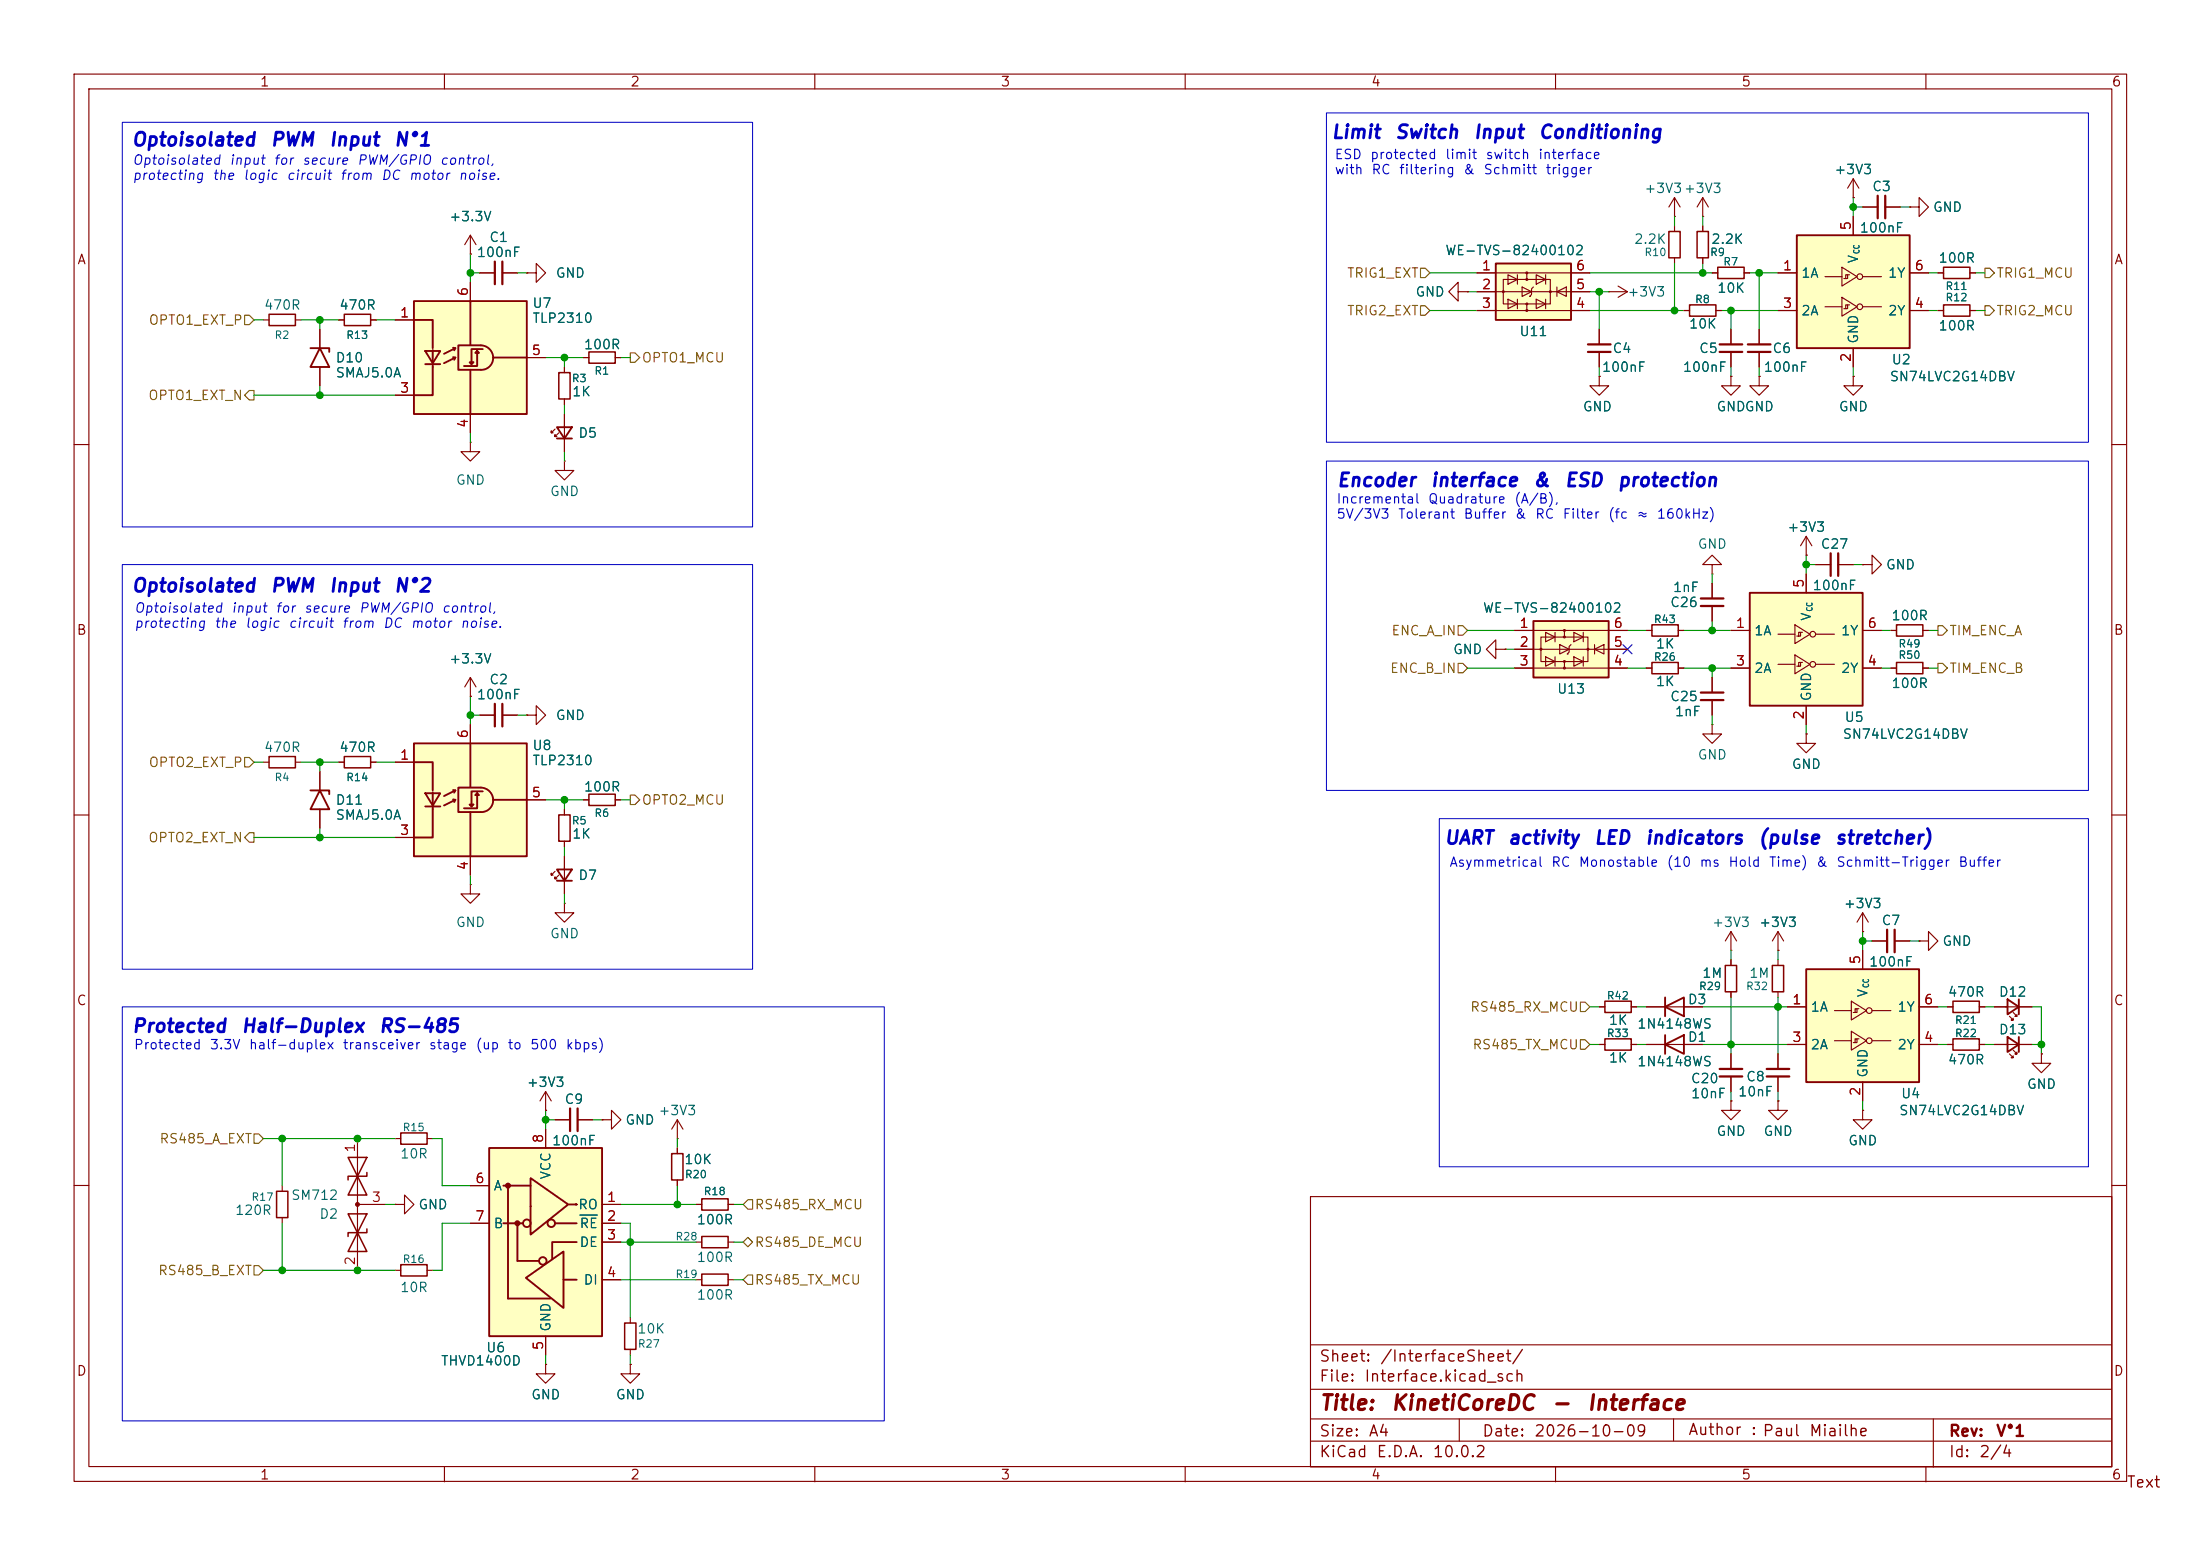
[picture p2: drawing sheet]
<svg xmlns="http://www.w3.org/2000/svg" width="297mm" height="210mm" viewBox="0 0 297 210" stroke-linecap="round" stroke-linejoin="round" font-family="sans-serif">
<g fill="none" stroke="#840000" stroke-width=".15">
<path d="M10 10h277.1v189.9h-277.1zM12 12h273.1v185.9h-273.1zM60 10v2M110 10v2M160 10v2M210 10v2M260 10v2M10 60h2M285.1 60h1.9M64.8 96.5h2M67.8 96.5h2M10 110h2"/>
<path d="M35.6 102.9h.7M39.9 102.9h.7M285.1 110h1.9M262.9 135.9h.8M267.2 135.9h.8M53.3 153.7h.8M57.7 153.7h.7M10 160h2M176.9 161.5h108.2v36.5h-108.2zM285.1 160h1.9M60 198v2M110 198v2"/>
<path d="M160 198v2M177 194.5h108M177 191.5h108M177 187.5h108M177 181.5h108M197 191.5v3M210 198v2M225.9 191.5v3M260 198v2M261 191.5v6.5"/>
</g>
<path d="M36.3 102.1h3.6v1.5h-3.6zM263.7 135.1h3.5v1.6h-3.5zM54.1 152.9h3.6v1.5h-3.6z" fill="none" stroke="#840000" stroke-width=".2"/>
<path d="M66.8 95v3M67.8 95v3" fill="none" stroke="#840000" stroke-width=".3"/>
<path d="M201.9 35.6h10.2v7.6h-10.2z" fill="#ffffc2"/>
<g fill="none" stroke="#840000" stroke-width=".15">
<path d="M196.8 39.4v-1.3l-1.2 1.3 1.2 1.2v-1.2h1.3M198.1 39.4h.1M199.4 36.8h15.2M199.4 39.4h3.5M202.9 37.7h6.4v3.3h-6.4zM203.6 37.1l1.3 .6-1.3 .7zM204.9 37.1v1.3M205.5 38.7l1.3 .7-1.3 .6zM206.1 36.8v.9M207 38.7l-.2 .3v.8l-.3 .2M207.4 37.1l1.3 .6-1.3 .7zM208.7 37.1v1.3"/>
<path d="M209.3 39.4h5.3M210.2 39.4l1.3-.7v1.3zM210.2 38.7v1.3M226.1 29.2h.1M226.1 26.7l-.8 1.2M226.1 26.7l.7 1.2M226.1 26.7v2.5M229.9 29.2h.1M229.9 26.7l-.8 1.2M229.9 26.7l.7 1.2M229.9 26.7v2.5M229.9 30.5v.7"/>
<path d="M229.9 34.8v.8M231.1 36.8h.8M235.5 36.8h.7M250.2 26.7h.1M250.2 24.1l-.8 1.3M250.2 24.1l.8 1.3M250.2 24.1v2.6M199.4 41.9h15.2M203.6 40.4l1.3 .6-1.3 .7zM204.9 40.4v1.3M206.1 41v.8M206.5 40h.1"/>
<path d="M207.4 40.4l1.3 .6-1.3 .7zM208.7 40.4v1.3M215.9 50.8v1.3h1.3l-1.3 1.2-1.3-1.2h1.3M215.9 50.8h.1M237.5 44.5v2M237.5 47.5v2M231.1 76.2h1.3l-1.3-1.3-1.2 1.3h1.2v1.3M231.1 77.5h.1M222.2 85.1h.8M226.6 85.1h.7M231.1 97.8v1.3h1.3l-1.3 1.2-1.2-1.2h1.2M231.1 97.8h.1"/>
<path d="M243.8 99.1v1.2h1.3l-1.3 1.3-1.2-1.3h1.2M243.8 99.1h.1M255.3 85.1h.7M259.6 85.1h.7M48.3 153.7v17.8M73.7 149.9h.1M73.7 147.3l-.8 1.3M73.7 147.3l.7 1.3M73.7 147.3v2.6M48.3 162.6h3.8M53.3 162.6h1.3v-1.3l1.3 1.3-1.3 1.2v-1.2M53.3 162.6h.1"/>
<circle cx="202.9" cy="39.4" r=".13"/>
<circle cx="206.1" cy="36.8" r=".13"/>
<circle cx="206.1" cy="37.7" r=".13"/>
<circle cx="209.3" cy="39.4" r=".13"/>
<circle cx="206.1" cy="41" r=".13"/>
<circle cx="206.1" cy="41.9" r=".13"/>
</g>
<g fill="#840000" stroke="#840000" stroke-width=".15">
<path d="M202.9 39.4h6.4z"/>
<circle cx="48.3" cy="162.6" r=".25"/>
</g>
<path d="M201.9 35.6h10.2v7.6h-10.2z" fill="none" stroke="#840000" stroke-width=".25"/>
<path d="M229.1 31.2h1.5v3.6h-1.5zM231.9 36.1h3.6v1.5h-3.6zM223 84.3h3.6v1.6h-3.6zM256 84.3h3.6v1.6h-3.6zM47 156.2h2.5l-2.5 5.1h2.5zM49.5 158.2v.6h-2.5v.5M47 163.8l2.5 5.1h-2.5l2.5-5.1zM49.5 165.9v.5h-2.5v.5" fill="none" stroke="#840000" stroke-width=".2"/>
<path d="M236 47.5h3M236 46.5h3" fill="none" stroke="#840000" stroke-width=".3"/>
<path d="M242.6 31.8h15.2v15.2h-15.2z" fill="#ffffc2"/>
<path d="M242.6 31.8h15.2v15.2h-15.2zM75.2 117.3h2l-1 1.6zM75.2 118.9h2M224.8 135.9l2.5-1.3v2.6zM224.8 134.6v2.6M224.8 139.7v2.5M271 140l1.5 1-1.5 1zM271 134.9l1.5 1-1.5 1zM272.5 134.9v2M272.5 140v2M224.8 141l2.5-1.3v2.5z" fill="none" stroke="#840000" stroke-width=".25"/>
<g fill="none" stroke="#840000" stroke-width=".15">
<path d="M217.2 39.4h.1M217.2 39.4h2.5M218.4 38.6l1.3 .8M219.7 39.4l-1.3 .7M226.1 30.5v.7M226.1 34.8v.8M240 36.8h2.6M246.4 37.3h2.3M248.7 36.1l2 1.2-2 1.3zM248.9 37.6h.5v-.5h-.2v.5M249.4 37.1h.3M250.2 29.2v2.6"/>
<path d="M251.5 37.3h2.5M251.5 27.9h2M254.5 27.9h2M257.8 27.9h1.3v-1.2l1.2 1.2-1.2 1.3v-1.3M257.8 27.9h.1M257.8 36.8h2.5M261.6 36.8h.8M265.9 36.8h.8M215.9 44.5v2M215.9 47.5v2M227.3 41.9h.8M231.6 41.9h.8"/>
<path d="M233.7 50.8v1.3h1.2l-1.2 1.2-1.3-1.2h1.3M233.7 50.8h.1M233.7 44.5v2M233.7 47.5v2M237.5 50.8v1.3h1.3l-1.3 1.2-1.3-1.2h1.3M237.5 50.8h.1M240 41.9h2.6M246.4 41.4h2.3M248.7 40.1l2 1.3-2 1.3zM248.9 41.7h.5v-.6h-.2v.6M249.4 41.1h.3M250.2 50.8v1.3h1.3l-1.3 1.2-1.3-1.2h1.3"/>
<path d="M250.2 50.8h.1M250.2 47v2.5M251.5 41.4h2.5M257.8 41.9h2.5M261.6 41.9h.8M265.9 41.9h.8M231.1 78.7v2.1M222.2 90.2h.8M226.6 90.2h.7M231.1 81.8v2M231.1 91.4v2.1M231.1 94.5v2"/>
<path d="M45.7 102.9h.8M50 102.9h.8M74.9 117.6l-.5 .5v-.2v.2h.3M75.4 118.1l-.5 .5v-.2v.2h.3M76.2 115.6v5.1M78.7 108h.8M83.1 108h.7M76.2 121.9v1.3h1.3l-1.3 1.3-1.3-1.3h1.3M76.2 121.9h.1M215.9 135.9h.8M220.2 135.9h.8M222.2 135.9h7.7"/>
<path d="M269.2 135.9h5.1M271.3 137.2l.5 .5h-.3h.3v-.3M271.8 136.7l.5 .5h-.3h.3v-.3M215.9 141h.8M220.2 141h.8M222.2 141h7.7M233.7 148.6v1.3h1.2l-1.2 1.2-1.3-1.2h1.3M233.7 148.6h.1M233.7 142.2v2.1M233.7 145.3v2M240 148.6v1.3h1.3l-1.3 1.2-1.2-1.2h1.2M240 148.6h.1"/>
<path d="M240 142.2v2.1M240 145.3v2M251.5 149.9v1.2h1.2l-1.2 1.3-1.3-1.3h1.3M251.5 149.9h.1M262.9 141h.8M267.2 141h.8M269.2 141h5.1M271.3 142.2l.5 .5h-.3h.3v-.2M271.8 141.7l.5 .5h-.3h.3v-.2M275.6 142.2v1.3h1.3l-1.3 1.3-1.3-1.3h1.3M275.6 142.2h.1M85.1 177.8v.8"/>
<path d="M94 167.6h.7M94 172.7h.7M98.3 167.6h.8M98.3 172.7h.8M85.1 182.1v.8"/>
<circle cx="251.1" cy="37.3" r=".38"/>
<circle cx="251.1" cy="41.4" r=".38"/>
</g>
<g fill="none" stroke="#840000" stroke-width=".2">
<path d="M225.3 31.2h1.5v3.6h-1.5zM262.4 36.1h3.5v1.5h-3.5zM228.1 41.1h3.5v1.6h-3.5zM262.4 41.1h3.5v1.6h-3.5zM223 89.4h3.6v1.5h-3.6zM46.5 102.1h3.5v1.5h-3.5zM79.5 107.2h3.6v1.5h-3.6zM216.7 135.1h3.5v1.6h-3.5zM216.7 140.2h3.5v1.5h-3.5zM263.7 140.2h3.5v1.5h-3.5zM84.3 178.6h1.6v3.5h-1.6zM94.7 166.9h3.6v1.5h-3.6z"/>
<path d="M94.7 172h3.6v1.5h-3.6z"/>
</g>
<g fill="none" stroke="#840000" stroke-width=".3">
<path d="M253.5 26.4v3.1M254.5 26.4v3.1M214.4 46.5h3M214.4 47.5h3M232.2 46.5h3M232.2 47.5h3M229.6 94.5h3.1M229.6 93.5h3.1M229.6 80.8h3.1M229.6 81.8h3.1M232.2 145.3h3M232.2 144.3h3"/>
<path d="M238.5 145.3h3.1M238.5 144.3h3.1"/>
</g>
<path d="M243.8 130.8h15.3v15.3h-15.3z" fill="#ffffc2"/>
<path d="M243.8 130.8h15.3v15.3h-15.3z" fill="none" stroke="#840000" stroke-width=".25"/>
<g fill="none" stroke="#840000" stroke-width=".15">
<path d="M233.7 128.3h.1M233.7 125.7v2.6M233.7 129.5v.8M233.7 133.9v.7M233.7 125.7l-.8 1.3M233.7 125.7l.7 1.3M240 128.3h.1M240 125.7l-.7 1.3M240 125.7l.8 1.3M240 125.7v2.6M240 129.5v.8M240 133.9v.7"/>
<path d="M241.3 135.9h2.5M247.6 136.4h2.3M249.9 135.1l2.1 1.3-2.1 1.3zM249.9 139.2l2.1 1.3-2.1 1.2zM250.2 136.7h.5v-.6h-.3v.6M250.7 136.1h.3M251.5 125.7h.1M251.5 123.2v2.5M251.5 128.3v2.5M251.5 123.2l-.8 1.3M251.5 123.2l.7 1.3M252.7 136.4h2.6"/>
<path d="M252.7 127h2.1M255.8 127h2M259.1 127h1.2v-1.3l1.3 1.3-1.3 1.3v-1.3M259.1 127h.1M259.1 135.9h2.5M74.9 151.1h2.1M78 151.1h2M241.3 141h2.5M247.6 140.5h2.3M250.2 140.7h.5v-.5h-.3v.5M250.7 140.2h.3M251.5 146.1v2.5"/>
<path d="M252.7 140.5h2.6M259.1 141h2.5"/>
<circle cx="252.3" cy="136.4" r=".38"/>
<circle cx="252.3" cy="140.5" r=".38"/>
</g>
<path d="M232.9 130.3h1.5v3.6h-1.5zM239.3 130.3h1.5v3.6h-1.5z" fill="none" stroke="#840000" stroke-width=".2"/>
<path d="M254.8 125.5v3M255.8 125.5v3M77 149.6v3.1M78 149.6v3.1" fill="none" stroke="#840000" stroke-width=".3"/>
<path d="M207 83.8h10.2v7.6h-10.2z" fill="#ffffc2"/>
<g fill="none" stroke="#840000" stroke-width=".15">
<path d="M201.9 87.6v-1.2l-1.2 1.2 1.2 1.3v-1.3h1.3M203.2 87.6h.1M204.5 85.1h15.2M204.5 90.2h15.2M204.5 87.6h3.5M208 86h6.4v3.3h-6.4zM208.7 85.3l1.2 .7-1.2 .6zM208.7 88.6l1.2 .7-1.2 .6zM209.9 85.3v1.3M209.9 88.6v1.3M210.6 87l1.2 .6-1.2 .7zM211.2 85.1v.9"/>
<path d="M211.2 89.3v.7M211.6 88.3h.1M212.1 87l-.3 .2v.8l-.2 .3M212.5 85.3l1.2 .7-1.2 .6zM212.5 88.6l1.2 .7-1.2 .6zM213.7 85.3v1.3M213.7 88.6v1.3M214.4 87.6h5.3M215.3 87.6l1.2-.6v1.3zM215.3 87v1.3M43.2 104.1v2.6M43.2 109.2v2.6"/>
<path d="M63.5 119.4v1.3h1.3l-1.3 1.2-1.3-1.2h1.3M63.5 119.4h.1M76.2 109.2v.8M76.2 113.5v.8"/>
<circle cx="208" cy="87.6" r=".13"/>
<circle cx="211.2" cy="89.3" r=".13"/>
<circle cx="211.2" cy="85.1" r=".13"/>
<circle cx="211.2" cy="90.2" r=".13"/>
<circle cx="211.2" cy="86" r=".13"/>
<circle cx="214.4" cy="87.6" r=".13"/>
</g>
<path d="M208 87.6h6.4z" fill="#840000" stroke="#840000" stroke-width=".15"/>
<path d="M207 83.8h10.2v7.6h-10.2zM41.9 106.7h2.5v.5M43.2 106.7l1.2 2.5h-2.5z" fill="none" stroke="#840000" stroke-width=".25"/>
<path d="M75.4 110h1.6v3.5h-1.6z" fill="none" stroke="#840000" stroke-width=".2"/>
<path d="M236.2 80h15.3v15.3h-15.3z" fill="#ffffc2"/>
<path d="M236.2 80h15.3v15.3h-15.3z" fill="none" stroke="#840000" stroke-width=".25"/>
<g fill="none" stroke="#840000" stroke-width=".15">
<path d="M243.8 74.9h.1M243.8 72.4v2.5M243.8 77.5v2.5M243.8 72.4l-.7 1.3M243.8 72.4l.8 1.3M245.1 76.2h2M248.2 76.2h2M251.5 76.2h1.2v-1.3l1.3 1.3-1.3 1.3v-1.3M251.5 76.2h.1M233.7 85.1h2.5M233.7 90.2h2.5M240 85.6h2.3"/>
<path d="M240 89.7h2.3M242.3 84.3l2 1.3-2 1.3zM242.3 88.4l2 1.3-2 1.2zM242.6 85.9h.5v-.6h-.3v.6M242.6 89.9h.5v-.5h-.3v.5M243.1 85.3h.2M243.1 89.4h.2M243.8 95.3v2.5M245.1 85.6h2.5M245.1 89.7h2.5M251.5 85.1h2.5M251.5 90.2h2.5"/>
<path d="M255.3 90.2h.7M259.6 90.2h.7M91.4 154.9v.8M91.4 159.3v.7"/>
<circle cx="244.7" cy="85.6" r=".38"/>
<circle cx="244.7" cy="89.7" r=".38"/>
</g>
<path d="M256 89.4h3.6v1.5h-3.6zM90.7 155.7h1.5v3.6h-1.5z" fill="none" stroke="#840000" stroke-width=".2"/>
<path d="M247.1 74.7v3M248.2 74.7v3" fill="none" stroke="#840000" stroke-width=".3"/>
<path d="M55.9 40.6h15.2v15.3h-15.2z" fill="#ffffc2"/>
<g fill="none" stroke="#840000" stroke-width=".25">
<path d="M41.9 47h2.5v.5M43.2 47l1.2 2.5h-2.5zM55.9 40.6h15.2v15.3h-15.2zM55.9 43.2h2.5v3.8M57.4 47.4h2l-1 1.6zM57.4 49.1h2M58.4 49.2v4.1h-2.5M58.4 47.2v1.8M61.2 46.9l.3 .1M61.2 48.2l.3 .1M61.5 47l-1.6 .8M61.5 48.3l-1.6 .7"/>
<path d="M61.5 47l-.2 .3M61.5 48.3l-.2 .3M61.9 46.6h3a1.65 1.65 0 0 1 1.7 1.7 1.65 1.65 0 0 1-1.7 1.6h-3zM63.5 40.7v5.9M63.5 49.9v6M64.2 47.6l.2-.2 .3 .2zM64.4 47.4v2h-1.8M65.2 47.1h-1.5v2l.2-.2h-.5l.3 .2M66.6 48.3h4.5M75.2 57.7h2l-1 1.5zM75.2 59.2h2"/>
</g>
<g fill="none" stroke="#840000" stroke-width=".15">
<path d="M63.5 34.3h.1M63.5 31.8v2.5M63.5 38.1v2.5M63.5 31.8l-.8 1.2M63.5 31.8l.8 1.2M64.8 36.8h2M67.8 36.8h2M71.1 36.8h1.3v-1.2l1.3 1.2-1.3 1.3v-1.3M71.1 36.8h.1M35.6 43.2h.7M39.9 43.2h.7M43.2 44.5v2.5"/>
<path d="M43.2 49.5v2.6M45.7 43.2h.8M50 43.2h.8M53.3 43.2h2.6M53.3 53.3h2.6M63.5 59.7v1.3h1.3l-1.3 1.2-1.3-1.2h1.3M63.5 59.7h.1M63.5 55.9v2.5M71.1 48.3h2.6M74.9 57.9l-.5 .5v-.2v.2h.3M75.4 58.4l-.5 .5v-.2v.2h.3M76.2 49.5v.8"/>
<path d="M76.2 53.8v.8M76.2 55.9v5.1M78.7 48.3h.8M83.1 48.3h.7M76.2 62.2v1.3h1.3l-1.3 1.3-1.3-1.3h1.3M76.2 62.2h.1M81.3 151.1h1.2v-1.2l1.3 1.2-1.3 1.3v-1.3M81.3 151.1h.1M38.1 160v.8M38.1 164.3v.8M73.7 184.2v1.2h1.2l-1.2 1.3-1.3-1.3h1.3M73.7 184.2h.1"/>
</g>
<path d="M66.8 35.3v3.1M67.8 35.3v3.1" fill="none" stroke="#840000" stroke-width=".3"/>
<path d="M36.3 42.4h3.6v1.5h-3.6zM46.5 42.4h3.5v1.5h-3.5zM75.4 50.3h1.6v3.5h-1.6zM79.5 47.5h3.6v1.5h-3.6zM37.3 160.8h1.6v3.5h-1.6z" fill="none" stroke="#840000" stroke-width=".2"/>
<path d="M66 154.9h15.3v25.4h-15.3z" fill="#ffffc2"/>
<g fill="none" stroke="#840000" stroke-width=".25">
<path d="M66 154.9h15.3v25.4h-15.3zM71.6 159l5.1 3.6-5.1 4zM67.9 165.1h2.7M67.9 160h3.7M68.6 160v15.3h5.7M69.8 165.1v5.1h3M71 172.5l5.1-3.6v7.6zM74.9 165.1h3M76.2 172.7h1.7M76.8 162.6h1.1h-.2M77.9 167.6h-3.4v2.3"/>
<circle cx="71.1" cy="165.1" r=".51"/>
<circle cx="73.3" cy="170.2" r=".51"/>
<circle cx="74.4" cy="165.1" r=".51"/>
</g>
<g fill="#840000" stroke="#840000" stroke-width=".25">
<circle cx="69.8" cy="165.1" r=".28"/>
<circle cx="68.6" cy="160" r=".28"/>
</g>
<g fill="none" stroke="#840000" stroke-width=".15">
<path d="M63.5 94h.1M63.5 91.4l-.8 1.3M63.5 91.4l.8 1.3M63.5 91.4v2.6M71.1 96.5h1.3v-1.2l1.3 1.2-1.3 1.3v-1.3M71.1 96.5h.1M73.7 152.4v2.5M91.4 153.7h.1M91.4 151.1l-.7 1.3M91.4 151.1l.8 1.3M91.4 151.1v2.6M53.3 171.5h.8"/>
<path d="M57.7 171.5h.7M63.5 165.1h2.5M63.5 160h2.5M81.3 162.6h2.5M81.3 165.1h2.5M81.3 167.6h2.5M81.3 172.7h2.5M94 162.6h.7M98.3 162.6h.8M73.7 180.3v2.6M85.1 184.2v1.2h1.3l-1.3 1.3-1.3-1.3h1.3M85.1 184.2h.1"/>
</g>
<path d="M78.3 164h2.3" fill="none" stroke="#006464" stroke-width=".15"/>
<path d="M54.1 170.7h3.6v1.5h-3.6zM94.7 161.8h3.6v1.5h-3.6z" fill="none" stroke="#840000" stroke-width=".2"/>
<path d="M55.9 100.3h15.2v15.3h-15.2z" fill="#ffffc2"/>
<g fill="none" stroke="#840000" stroke-width=".25">
<path d="M55.9 100.3h15.2v15.3h-15.2zM55.9 102.9h2.5v3.8M57.4 107.1h2l-1 1.6zM57.4 108.8h2M58.4 108.9v4.1h-2.5M58.4 106.9v1.8M61.2 106.6l.3 .1M61.2 107.9l.3 .1M61.5 106.7l-1.6 .7M61.5 108l-1.6 .7M61.5 106.7l-.2 .3M61.5 108l-.2 .3"/>
<path d="M61.9 106.3h3a1.65 1.65 0 0 1 1.7 1.7 1.65 1.65 0 0 1-1.7 1.6h-3zM63.5 100.4v5.8M63.5 109.6v6M64.2 107.3l.2-.2 .3 .2zM64.4 107.1v2h-1.8M65.2 106.8h-1.5v2l.2-.2h-.5l.3 .2M66.6 108h4.5"/>
</g>
<g fill="none" stroke="#840000" stroke-width=".15">
<path d="M63.5 34.3h.1M63.5 38.1v2.5M64.8 36.8h2M67.8 36.8h2M71.1 36.8h.1M198.1 39.4h.1M199.4 36.8h2.5M199.4 39.4h2.5M212.1 36.8h2.5M212.1 39.4h2.5M229.9 30.5v.7M229.9 34.8v.8"/>
<path d="M231.1 36.8h.8M235.5 36.8h.7M240 36.8h2.6M250.2 26.7h.1M250.2 29.2v2.6M251.5 27.9h2M254.5 27.9h2M257.8 27.9h.1M257.8 36.8h2.5M261.6 36.8h.8M265.9 36.8h.8M43.2 44.5v2.5"/>
<path d="M43.2 49.5v2.6M45.7 43.2h.8M50 43.2h.8M53.3 43.2h2.6M53.3 53.3h2.6M63.5 55.9v2.5M71.1 48.3h2.6M76.2 49.5v.8M76.2 53.8v.8M76.2 55.9v1.8M76.2 59.2v1.8M78.7 48.3h.8"/>
<path d="M83.1 48.3h.7M199.4 41.9h2.5M212.1 41.9h2.5M215.9 50.8h.1M215.9 44.5v2M215.9 47.5v2M227.3 41.9h.8M231.6 41.9h.8M233.7 50.8h.1M233.7 44.5v2M233.7 47.5v2M237.5 50.8h.1"/>
<path d="M237.5 44.5v2M237.5 47.5v2M240 41.9h2.6M250.2 50.8h.1M250.2 47v2.5M257.8 41.9h2.5M261.6 41.9h.8M265.9 41.9h.8M231.1 78.7v2.1M243.8 74.9h.1M243.8 77.5v2.5M245.1 76.2h2"/>
<path d="M248.2 76.2h2M251.5 76.2h.1M63.5 94h.1M63.5 97.8v2.5M64.8 96.5h2M67.8 96.5h2M71.1 96.5h.1M203.2 87.6h.1M204.5 85.1h2.5M204.5 87.6h2.5M204.5 90.2h2.5M217.2 85.1h2.5"/>
<path d="M217.2 87.6h2.5M217.2 90.2h2.5M222.2 85.1h.8M222.2 90.2h.8M226.6 85.1h.7M226.6 90.2h.7M231.1 81.8v2M231.1 91.4v2.1M231.1 94.5v2M233.7 85.1h2.5M233.7 90.2h2.5M243.8 99.1h.1"/>
<path d="M243.8 95.3v2.5M251.5 85.1h2.5M251.5 90.2h2.5M255.3 85.1h.7M255.3 90.2h.7M259.6 85.1h.7M259.6 90.2h.7M43.2 104.1v2.6M43.2 109.2v2.6M45.7 102.9h.8M50 102.9h.8M53.3 102.9h2.6"/>
<path d="M53.3 113h2.6M63.5 115.6v2.5M71.1 108h2.6M76.2 109.2v.8M76.2 113.5v.8M76.2 115.6v1.7M76.2 118.9v1.8M78.7 108h.8M83.1 108h.7M215.9 135.9h.8M220.2 135.9h.8M222.2 135.9h2.6"/>
<path d="M227.3 135.9h2.6M233.7 129.5v.8M233.7 133.9v.7M240 128.3h.1M241.3 135.9h2.5M251.5 125.7h.1M251.5 128.3v2.5M252.7 127h2.1M255.8 127h2M259.1 127h.1M259.1 135.9h2.5M262.9 135.9h.8"/>
<path d="M267.2 135.9h.8M269.2 135.9h1.8M272.5 135.9h1.8M73.7 149.9h.1M73.7 152.4v2.5M74.9 151.1h2.1M78 151.1h2M81.3 151.1h.1M91.4 154.9v.8M91.4 159.3v.7M215.9 141h.8M220.2 141h.8"/>
<path d="M222.2 141h2.6M227.3 141h2.6M233.7 148.6h.1M233.7 142.2v2.1M233.7 145.3v2M240 148.6h.1M240 142.2v2.1M240 145.3v2M241.3 141h2.5M251.5 149.9h.1M251.5 146.1v2.5M259.1 141h2.5"/>
<path d="M262.9 141h.8M267.2 141h.8M269.2 141h1.8M272.5 141h1.8M275.6 142.2h.1M53.3 162.6h.1M63.5 165.1h2.5M63.5 160h2.5M81.3 162.6h2.5M81.3 165.1h2.5M81.3 167.6h2.5M81.3 172.7h2.5"/>
<path d="M94 162.6h.7M98.3 162.6h.8M73.7 184.2h.1M73.7 180.3v2.6M85.1 184.2h.1"/>
</g>
<g fill="none" stroke="#725600" stroke-width=".15">
<path d="M191.8 36.2h.6l.6 .6-.6 .7h-.6zM268 36.2h.6l.6 .6-.6 .7h-.6zM33 42.5h.7l.6 .7-.6 .6h-.7zM33.7 52.7h.6v1.3h-.6l-.7-.7zM85.1 47.6h.6l.7 .7-.7 .6h-.6zM191.8 41.3h.6l.6 .6-.6 .6h-.6zM268 41.3h.6l.6 .6-.6 .6h-.6zM196.8 89.5h.7l.6 .7-.6 .6h-.7zM196.8 84.5h.7l.6 .6-.6 .6h-.7zM261.6 89.5h.7l.6 .7-.6 .6h-.7zM261.6 84.5h.7l.6 .6-.6 .6h-.7zM33 102.2h.7l.6 .7-.6 .6h-.7z"/>
<path d="M33.7 112.4h.6v1.3h-.6l-.7-.7zM85.1 107.3h.6l.7 .7-.7 .6h-.6zM213.4 135.3h.6l.6 .6-.6 .6h-.6zM34.3 153h.6l.7 .7-.7 .6h-.6zM213.4 140.3h.6l.6 .7-.6 .6h-.6zM34.3 170.8h.6l.7 .7-.7 .6h-.6zM100.3 167.6l.7-.6 .6 .6-.6 .7zM101 161.9h.6v1.3h-.6l-.7-.6zM101 172.1h.6v1.3h-.6l-.7-.7z"/>
</g>
<g fill="none" stroke="#009600" stroke-width=".15">
<path d="M63.5 34.3v3.8M63.5 36.8h1.3M69.8 36.8h1.3M193 36.8h6.4M198.1 39.4h1.3M214.6 36.8h16.5M214.6 39.4h2.6M215.9 39.4v5.1M226.1 29.2v1.3M226.1 35.6v6.3M229.9 29.2v1.3M229.9 35.6v1.2"/>
<path d="M236.2 36.8h3.8M237.5 36.8v7.7M250.2 26.7v2.5M250.2 27.9h1.3M256.5 27.9h1.3M260.3 36.8h1.3M266.7 36.8h1.3M34.3 43.2h1.3M34.3 53.3h19M40.6 43.2h5.1M43.2 43.2v1.3M43.2 52.1v1.2"/>
<path d="M50.8 43.2h2.5M63.5 58.4v1.3M73.7 48.3h5M76.2 48.3v1.2M76.2 54.6v1.3M83.8 48.3h1.3M193 41.9h6.4M214.6 41.9h12.7M215.9 49.5v1.3M232.4 41.9h7.6M233.7 41.9v2.6M233.7 49.5v1.3"/>
<path d="M237.5 49.5v1.3M250.2 49.5v1.3M260.3 41.9h1.3M266.7 41.9h1.3M76.2 61v1.2M231.1 77.5v1.2M243.8 76.2h1.3M243.8 74.9v2.6M250.2 76.2h1.3M63.5 94v3.8M63.5 96.5h1.3M69.8 96.5h1.3"/>
<path d="M198.1 85.1h6.4M198.1 90.2h6.4M203.2 87.6h1.3M219.7 85.1h2.5M219.7 90.2h2.5M227.3 85.1h6.4M227.3 90.2h6.4M231.1 83.8v1.3M231.1 90.2v1.2M231.1 96.5v1.3M243.8 97.8v1.3M254 85.1h1.3"/>
<path d="M254 90.2h1.3M260.3 85.1h1.3M260.3 90.2h1.3M34.3 102.9h1.3M34.3 113h19M40.6 102.9h5.1M43.2 102.9v1.2M43.2 111.8v1.2M50.8 102.9h2.5M63.5 118.1v1.3M73.7 108h5M76.2 108v1.2"/>
<path d="M76.2 114.3v1.3M83.8 108h1.3M76.2 120.7v1.2M214.6 135.9h1.3M221 135.9h1.2M229.9 135.9h11.4M233.7 128.3v1.2M233.7 134.6v7.6M240 128.3v1.2M240 134.6v7.6M251.5 127h1.2M251.5 125.7v2.6"/>
<path d="M257.8 127h1.3M261.6 135.9h1.3M268 135.9h1.2M274.3 135.9h1.3v6.3M35.6 153.7h17.7M38.1 153.7v6.3M58.4 153.7h1.3v6.3h3.8M73.7 149.9v2.5M73.7 151.1h1.2M80 151.1h1.3M91.4 153.7v1.2M214.6 141h1.3"/>
<path d="M221 141h1.2M229.9 141h11.4M233.7 147.3v1.3M240 147.3v1.3M251.5 148.6v1.3M261.6 141h1.3M268 141h1.2M274.3 141h1.3M35.6 171.5h17.7M38.1 165.1v6.4M52.1 162.6h1.2M63.5 165.1h-3.8v6.4h-1.3"/>
<path d="M83.8 162.6h10.2M83.8 172.7h10.2M83.8 167.6h10.2M83.8 165.1h1.3v12.7M91.4 160v2.6M99.1 162.6h1.2M99.1 172.7h1.2M99.1 167.6h1.2M73.7 182.9v1.3M85.1 182.9v1.3"/>
</g>
<path d="M219.1 87l1.2 1.2M220.3 87l-1.2 1.2" fill="none" stroke="#000084" stroke-width=".15"/>
<path d="M16.5 16.5h85.1v54.6h-85.1zM179.1 15.2h102.8v44.5h-102.8zM16.5 76.2h85.1v54.6h-85.1zM179.1 62.2h102.8v44.5h-102.8zM194.3 110.5h87.6v47h-87.6zM16.5 135.9h102.9v55.9h-102.9z" fill="none" stroke="#0000c2" stroke-width=".14"/>
<path d="M78.3 164h2.3" fill="none" stroke="#006464" stroke-width=".15"/>
<g fill="#009600" stroke="#009600" stroke-width=".14">
<circle cx="233.7" cy="41.9" r=".46"/>
<circle cx="226.1" cy="41.9" r=".46"/>
<circle cx="229.9" cy="36.8" r=".46"/>
<circle cx="237.5" cy="36.8" r=".46"/>
<circle cx="250.2" cy="27.9" r=".46"/>
<circle cx="215.9" cy="39.4" r=".46"/>
<circle cx="243.8" cy="76.2" r=".46"/>
<circle cx="231.1" cy="85.1" r=".46"/>
<circle cx="231.1" cy="90.2" r=".46"/>
<circle cx="233.7" cy="141" r=".46"/>
<circle cx="275.6" cy="141" r=".46"/>
<circle cx="240" cy="135.9" r=".46"/>
<circle cx="251.5" cy="127" r=".46"/>
<circle cx="48.3" cy="171.5" r=".46"/>
<circle cx="43.2" cy="102.9" r=".46"/>
<circle cx="43.2" cy="113" r=".46"/>
<circle cx="38.1" cy="153.7" r=".46"/>
<circle cx="76.2" cy="48.3" r=".46"/>
<circle cx="63.5" cy="36.8" r=".46"/>
<circle cx="73.7" cy="151.1" r=".46"/>
<circle cx="85.1" cy="167.6" r=".46"/>
<circle cx="91.4" cy="162.6" r=".46"/>
<circle cx="48.3" cy="153.7" r=".46"/>
<circle cx="38.1" cy="171.5" r=".46"/>
<circle cx="63.5" cy="96.5" r=".46"/>
<circle cx="43.2" cy="43.2" r=".46"/>
<circle cx="43.2" cy="53.3" r=".46"/>
<circle cx="76.2" cy="108" r=".46"/>
</g>
<g font-size="2" fill="#840000">
<text x="178" y="190.8">Title:</text>
<text x="187.7" y="190.8">KinetiCoreDC</text>
<text x="209.3" y="190.8">-</text>
<text x="214.1" y="190.8">Interface</text>
</g>
<g font-size="1.8" fill="#0000c2">
<text x="17.6" y="20.2">Optoisolated</text>
<text x="36.4" y="20.2">PWM</text>
<text x="44.3" y="20.2">Input</text>
<text x="53.1" y="20.2">N°1</text>
<text x="179.6" y="19.1">Limit</text>
<text x="188.2" y="19.1">Switch</text>
<text x="198.8" y="19.1">Input</text>
<text x="207.6" y="19.1">Conditioning</text>
<text x="180.3" y="66.1">Encoder</text>
<text x="193" y="66.1">interface</text>
<text x="206.8" y="66.1">&amp;</text>
<text x="211.1" y="66.1">ESD</text>
<text x="218.2" y="66.1">protection</text>
<text x="17.6" y="80.4">Optoisolated</text>
<text x="36.4" y="80.4">PWM</text>
<text x="44.3" y="80.4">Input</text>
<text x="53.1" y="80.4">N°2</text>
<text x="194.9" y="114.4">UART</text>
<text x="203.4" y="114.4">activity</text>
<text x="215.1" y="114.4">LED</text>
<text x="222" y="114.4">indicators</text>
<text x="237.2" y="114.4">(pulse</text>
<text x="247.6" y="114.4">stretcher)</text>
<text x="17.7" y="139.8">Protected</text>
<text x="32.5" y="139.8">Half-Duplex</text>
<text x="51" y="139.8">RS-485</text>
</g>
<g font-size="1.5" fill="#840000">
<text x="178" y="184.2">Sheet:</text>
<text x="186.2" y="184.2">/InterfaceSheet/</text>
<text x="178" y="186.9">File:</text>
<text x="184.1" y="186.9">Interface.kicad_sch</text>
<text x="178" y="197.1">KiCad</text>
<text x="178" y="194.3">Size:</text>
<text x="184.7" y="194.3">A4</text>
<text x="185.7" y="197.1">E.D.A.</text>
<text x="193.3" y="197.1">10.0.2</text>
<text x="200" y="194.3">Date:</text>
<text x="207" y="194.3">2026-10-09</text>
<text x="227.8" y="194.1">Author</text>
<text x="236.3" y="194.1">: Paul</text>
<text x="244.1" y="194.2">Miailhe</text>
<text x="263" y="194.3">Rev:</text>
<text x="263" y="197.1">Id:</text>
<text x="267.1" y="197.1">2/4</text>
<text x="269.4" y="194.3">V°1</text>
<text x="287" y="201.2">Text</text>
</g>
<g font-size="1.3" fill="#840000">
<text x="35" y="12">1</text>
<text x="85" y="12">2</text>
<text x="135" y="12">3</text>
<text x="185" y="12">4</text>
<text x="235" y="12">5</text>
<text x="285" y="12">6</text>
<text x="10.3" y="36">A</text>
<text x="285.3" y="36">A</text>
<text x="10.3" y="86">B</text>
<text x="285.3" y="86">B</text>
<text x="10.3" y="136">C</text>
<text x="285.3" y="136">C</text>
<text x="10.3" y="186">D</text>
<text x="285.3" y="186">D</text>
<text x="35" y="200">1</text>
<text x="85" y="200">2</text>
<text x="135" y="200">3</text>
<text x="185" y="200">4</text>
<text x="235" y="200">5</text>
<text x="285" y="200">6</text>
</g>
<g font-size="1.3" fill="#0000c2">
<text x="17.8" y="22.6">Optoisolated</text>
<text x="30.9" y="22.6">input</text>
<text x="36.8" y="22.6">for</text>
<text x="40.7" y="22.6">secure</text>
<text x="48.1" y="22.6">PWM/GPIO</text>
<text x="59.3" y="22.6">control,</text>
<text x="180.1" y="21.8">ESD</text>
<text x="180.1" y="23.8">with</text>
<text x="184.9" y="21.8">protected</text>
<text x="185.1" y="23.8">RC</text>
<text x="188.8" y="23.8">filtering</text>
<text x="195" y="21.8">limit</text>
<text x="197.4" y="23.8">&amp;</text>
<text x="200.2" y="23.8">Schmitt</text>
<text x="200.5" y="21.8">switch</text>
<text x="207.6" y="21.8">interface</text>
<text x="208.6" y="23.8">trigger</text>
<text x="17.8" y="24.6">protecting</text>
<text x="28.6" y="24.6">the</text>
<text x="32.7" y="24.6">logic</text>
<text x="38.6" y="24.6">circuit</text>
<text x="45.8" y="24.6">from</text>
<text x="51.4" y="24.6">DC</text>
<text x="55.1" y="24.6">motor</text>
<text x="61.8" y="24.6">noise.</text>
<text x="180.3" y="68.3">Incremental</text>
<text x="180.3" y="70.3">5V/3V3</text>
<text x="188.6" y="70.3">Tolerant</text>
<text x="192.7" y="68.3">Quadrature</text>
<text x="197.5" y="70.3">Buffer</text>
<text x="204.3" y="68.3">(A/B),</text>
<text x="204.4" y="70.3">&amp;</text>
<text x="207.2" y="70.3">RC</text>
<text x="210.9" y="70.3">Filter</text>
<text x="217" y="70.3">(fc</text>
<text x="220.8" y="70.3">≈</text>
<text x="223.6" y="70.3">160kHz)</text>
<text x="18" y="83">Optoisolated</text>
<text x="31.1" y="83">input</text>
<text x="37.1" y="83">for</text>
<text x="40.9" y="83">secure</text>
<text x="48.4" y="83">PWM/GPIO</text>
<text x="59.5" y="83">control,</text>
<text x="18" y="85.1">protecting</text>
<text x="28.8" y="85.1">the</text>
<text x="33" y="85.1">logic</text>
<text x="38.8" y="85.1">circuit</text>
<text x="46.1" y="85.1">from</text>
<text x="51.6" y="85.1">DC</text>
<text x="55.3" y="85.1">motor</text>
<text x="62" y="85.1">noise.</text>
<text x="195.6" y="117.3">Asymmetrical</text>
<text x="209.3" y="117.3">RC</text>
<text x="213" y="117.3">Monostable</text>
<text x="224.9" y="117.3">(10</text>
<text x="229.4" y="117.3">ms</text>
<text x="233.2" y="117.3">Hold</text>
<text x="238.7" y="117.3">Time)</text>
<text x="245.1" y="117.3">&amp;</text>
<text x="247.8" y="117.3">Schmitt-Trigger</text>
<text x="264.3" y="117.3">Buffer</text>
<text x="18" y="141.9">Protected</text>
<text x="28.2" y="141.9">3.3V</text>
<text x="33.5" y="141.9">half-duplex</text>
<text x="46.2" y="141.9">transceiver</text>
<text x="57.8" y="141.9">stage</text>
<text x="64.1" y="141.9">(up</text>
<text x="68.4" y="141.9">to</text>
<text x="71.5" y="141.9">500</text>
<text x="76.3" y="141.9">kbps)</text>
</g>
<g font-size="1.3" fill="#006464">
<text x="247.5" y="23.8">+3V3</text>
<text x="221.9" y="26.4">+3V3+3V3</text>
<text x="252.7" y="26.1">C3</text>
<text x="260.9" y="28.9">GND</text>
<text x="60.6" y="30.2">+3.3V</text>
<text x="64.3" y="35">100nF</text>
<text x="66" y="33">C1</text>
<text x="195" y="34.8">WE-TVS-82400102</text>
<text x="220.5" y="33.2">2.2K</text>
<text x="230.9" y="33.2">2.2K</text>
<text x="251" y="31.7">100nF</text>
<text x="251.2" y="35.6" transform="rotate(-90 251.2 35.6)">V</text>
<text x="261.6" y="35.8">100R</text>
<text x="71.8" y="41.9">U7</text>
<text x="74.9" y="37.8">GND</text>
<text x="191" y="40.3">GND</text>
<text x="219.6" y="40.3">+3V3</text>
<text x="231.7" y="39.8">10K</text>
<text x="243.1" y="37.8">1A</text>
<text x="254.8" y="37.8">1Y</text>
<text x="35.5" y="42.1">470R</text>
<text x="45.7" y="42.1">470R</text>
<text x="71.8" y="43.9">TLP2310</text>
<text x="78.7" y="47.5">100R</text>
<text x="205" y="45.7">U11</text>
<text x="217.6" y="48">C4</text>
<text x="227.9" y="44.7">10K</text>
<text x="229.3" y="48">C5</text>
<text x="239.2" y="48">C6</text>
<text x="243.1" y="42.9">2A</text>
<text x="251.2" y="46.5" transform="rotate(-90 251.2 46.5)">GND</text>
<text x="254.8" y="42.9">2Y</text>
<text x="261.6" y="44.9">100R</text>
<text x="45.2" y="51.3">SMAJ5.0A</text>
<text x="45.2" y="49.2">D10</text>
<text x="77.1" y="53.8">1K</text>
<text x="216.2" y="50.5">100nF</text>
<text x="227.1" y="50.5">100nF</text>
<text x="238" y="50.5">100nF</text>
<text x="255" y="51.8">SN74LVC2G14DBV</text>
<text x="255.3" y="49.5">U2</text>
<text x="78" y="59.4">D5</text>
<text x="213.6" y="55.8">GND</text>
<text x="231.6" y="55.8">GNDGND</text>
<text x="248.2" y="55.8">GND</text>
<text x="61.5" y="65.7">GND</text>
<text x="74.2" y="67.3">GND</text>
<text x="229.1" y="74.4">GND</text>
<text x="241.2" y="72.1">+3V3</text>
<text x="245.7" y="74.4">C27</text>
<text x="254.5" y="77.2">GND</text>
<text x="200.1" y="83">WE-TVS-82400102</text>
<text x="225.4" y="82.3">C26</text>
<text x="225.8" y="80.2">1nF</text>
<text x="244.6" y="80">100nF</text>
<text x="244.8" y="83.9" transform="rotate(-90 244.8 83.9)">V</text>
<text x="60.6" y="89.9">+3.3V</text>
<text x="196.1" y="88.6">GND</text>
<text x="223.4" y="87.8">1K</text>
<text x="236.7" y="86.1">1A</text>
<text x="248.5" y="86.1">1Y</text>
<text x="255.3" y="84">100R</text>
<text x="64.3" y="94.7">100nF</text>
<text x="66" y="92.7">C2</text>
<text x="210.1" y="93.9">U13</text>
<text x="223.4" y="92.9">1K</text>
<text x="225.4" y="95">C25</text>
<text x="236.7" y="91.1">2A</text>
<text x="244.8" y="94.7" transform="rotate(-90 244.8 94.7)">GND</text>
<text x="248.5" y="91.1">2Y</text>
<text x="255.3" y="93.2">100R</text>
<text x="35.5" y="101.8">470R</text>
<text x="45.7" y="101.8">470R</text>
<text x="71.8" y="101.6">U8</text>
<text x="74.9" y="97.5">GND</text>
<text x="226" y="97">1nF</text>
<text x="248.7" y="100">SN74LVC2G14DBV</text>
<text x="248.9" y="97.7">U5</text>
<text x="71.8" y="103.6">TLP2310</text>
<text x="78.7" y="107.1">100R</text>
<text x="229.1" y="102.8">GND</text>
<text x="241.8" y="104.1">GND</text>
<text x="45.2" y="111">SMAJ5.0A</text>
<text x="45.2" y="108.9">D11</text>
<text x="77.1" y="113.5">1K</text>
<text x="78" y="119.1">D7</text>
<text x="61.5" y="125.4">GND</text>
<text x="231" y="125.4">+3V3</text>
<text x="237.4" y="125.4">+3V3</text>
<text x="248.8" y="122.9">+3V3</text>
<text x="253.9" y="125.2">C7</text>
<text x="74.2" y="127">GND</text>
<text x="252.2" y="130.8">100nF</text>
<text x="262.1" y="128">GND</text>
<text x="227.8" y="135.8">D3</text>
<text x="229.7" y="132.3">1M</text>
<text x="236.1" y="132.3">1M</text>
<text x="244.3" y="136.9">1A</text>
<text x="252.4" y="134.7" transform="rotate(-90 252.4 134.7)">V</text>
<text x="256.1" y="136.9">1Y</text>
<text x="262.9" y="134.8">470R</text>
<text x="269.8" y="134.8">D12</text>
<text x="217.1" y="138.6">1K</text>
<text x="217.1" y="143.7">1K</text>
<text x="220.9" y="139.1">1N4148WS</text>
<text x="227.8" y="140.9">D1</text>
<text x="244.3" y="141.9">2A</text>
<text x="256.1" y="141.9">2Y</text>
<text x="262.9" y="144">470R</text>
<text x="269.8" y="139.9">D13</text>
<text x="71" y="147">+3V3</text>
<text x="76.1" y="149.3">C9</text>
<text x="220.9" y="144.2">1N4148WS</text>
<text x="228.2" y="146.5">C20</text>
<text x="228.2" y="148.5">10nF</text>
<text x="234.6" y="148.3">10nF</text>
<text x="235.6" y="146.3">C8</text>
<text x="252.4" y="145.5" transform="rotate(-90 252.4 145.5)">GND</text>
<text x="256.5" y="148.5">U4</text>
<text x="273.6" y="147.3">GND</text>
<text x="74.4" y="154.9">100nF</text>
<text x="84.3" y="152.1">GND</text>
<text x="88.8" y="150.8">+3V3</text>
<text x="231.6" y="153.6">GND</text>
<text x="238" y="153.6">GND</text>
<text x="249.4" y="154.9">GND</text>
<text x="256.3" y="150.8">SN74LVC2G14DBV</text>
<text x="53.9" y="156.7">10R</text>
<text x="66.5" y="161">A</text>
<text x="74.6" y="159.3" transform="rotate(-90 74.6 159.3)">VCC</text>
<text x="92.3" y="157.4">10K</text>
<text x="31.6" y="164.3">120R</text>
<text x="39.2" y="162.3">SM712</text>
<text x="43" y="164.8">D2</text>
<text x="56.4" y="163.5">GND</text>
<text x="66.5" y="166.1">B</text>
<text x="78" y="163.5">RO</text>
<text x="78.1" y="166.1">RE</text>
<text x="94" y="165.6">100R</text>
<text x="78.1" y="168.6">DE</text>
<text x="78.7" y="173.7">DI</text>
<text x="94" y="170.6">100R</text>
<text x="53.9" y="174.7">10R</text>
<text x="74.6" y="179.8" transform="rotate(-90 74.6 179.8)">GND</text>
<text x="94" y="175.7">100R</text>
<text x="59.4" y="184.6">THVD1400D</text>
<text x="65.5" y="182.8">U6</text>
<text x="85.9" y="180.3">10K</text>
<text x="71.6" y="189.2">GND</text>
<text x="83.1" y="189.2">GND</text>
</g>
<g font-size="1.3" fill="#a90000">
<text x="250.2" y="31.2" transform="rotate(-90 250.2 31.2)">5</text>
<text x="63.5" y="40.1" transform="rotate(-90 63.5 40.1)">6</text>
<text x="200" y="36.8">1</text>
<text x="200" y="39.3">2</text>
<text x="200" y="41.9">3</text>
<text x="212.7" y="41.9">4</text>
<text x="212.7" y="39.3">5</text>
<text x="212.7" y="36.8">6</text>
<text x="240.6" y="36.8">1</text>
<text x="240.6" y="41.9">3</text>
<text x="258.4" y="41.9">4</text>
<text x="258.4" y="36.8">6</text>
<text x="53.9" y="43.2">1</text>
<text x="53.9" y="53.3">3</text>
<text x="71.7" y="48.2">5</text>
<text x="250.2" y="49" transform="rotate(-90 250.2 49)">2</text>
<text x="63.5" y="57.9" transform="rotate(-90 63.5 57.9)">4</text>
<text x="243.8" y="79.4" transform="rotate(-90 243.8 79.4)">5</text>
<text x="205" y="85.1">1</text>
<text x="205" y="87.6">2</text>
<text x="217.7" y="87.6">5</text>
<text x="217.7" y="85.1">6</text>
<text x="234.2" y="85.1">1</text>
<text x="252" y="85.1">6</text>
<text x="205" y="90.1">3</text>
<text x="217.7" y="90.1">4</text>
<text x="234.2" y="90.1">3</text>
<text x="252" y="90.1">4</text>
<text x="63.5" y="99.8" transform="rotate(-90 63.5 99.8)">6</text>
<text x="243.8" y="97.2" transform="rotate(-90 243.8 97.2)">2</text>
<text x="53.9" y="102.8">1</text>
<text x="71.7" y="107.9">5</text>
<text x="53.9" y="113">3</text>
<text x="63.5" y="117.5" transform="rotate(-90 63.5 117.5)">4</text>
<text x="251.4" y="130.2" transform="rotate(-90 251.4 130.2)">5</text>
<text x="241.9" y="135.9">1</text>
<text x="259.6" y="135.9">6</text>
<text x="241.9" y="140.9">3</text>
<text x="259.6" y="140.9">4</text>
<text x="251.4" y="148" transform="rotate(-90 251.4 148)">2</text>
<text x="48.2" y="155.6" transform="rotate(-90 48.2 155.6)">1</text>
<text x="73.6" y="154.4" transform="rotate(-90 73.6 154.4)">8</text>
<text x="64.1" y="160">6</text>
<text x="50.1" y="162.5">3</text>
<text x="64.1" y="165.1">7</text>
<text x="81.8" y="162.5">1</text>
<text x="81.8" y="165.1">2</text>
<text x="81.8" y="167.6">3</text>
<text x="48.2" y="170.9" transform="rotate(-90 48.2 170.9)">2</text>
<text x="81.8" y="172.7">4</text>
<text x="73.6" y="182.3" transform="rotate(-90 73.6 182.3)">5</text>
</g>
<g font-size="1.3" fill="#725600">
<text x="181.8" y="37.8">TRIG1_EXT</text>
<text x="269.4" y="37.8">TRIG1_MCU</text>
<text x="20" y="44.2">OPTO1_EXT_P</text>
<text x="181.8" y="42.9">TRIG2_EXT</text>
<text x="269.4" y="42.9">TRIG2_MCU</text>
<text x="86.6" y="49.2">OPTO1_MCU</text>
<text x="19.9" y="54.3">OPTO1_EXT_N</text>
<text x="187.7" y="86.1">ENC_A_IN</text>
<text x="263.1" y="86.1">TIM_ENC_A</text>
<text x="187.6" y="91.1">ENC_B_IN</text>
<text x="263.1" y="91.1">TIM_ENC_B</text>
<text x="20" y="103.8">OPTO2_EXT_P</text>
<text x="86.6" y="108.9">OPTO2_MCU</text>
<text x="19.9" y="114">OPTO2_EXT_N</text>
<text x="198.4" y="136.9">RS485_RX_MCU</text>
<text x="198.7" y="141.9">RS485_TX_MCU</text>
<text x="21.4" y="154.6">RS485_A_EXT</text>
<text x="101.8" y="163.5">RS485_RX_MCU</text>
<text x="21.3" y="172.4">RS485_B_EXT</text>
<text x="101.8" y="173.7">RS485_TX_MCU</text>
<text x="101.8" y="168.6">RS485_DE_MCU</text>
</g>
<g font-size="1" fill="#006464">
<text x="221.9" y="34.8">R10</text>
<text x="230.8" y="34.8">R9</text>
<text x="228.8" y="41.2">R8</text>
<text x="232.6" y="36.1">R7</text>
<text x="262.6" y="39.4">R11</text>
<text x="262.6" y="40.9">R12</text>
<text x="37" y="46">R2</text>
<text x="46.7" y="46">R13</text>
<text x="77.1" y="51.8">R3</text>
<text x="80.2" y="50.8">R1</text>
<text x="223.2" y="84.3">R43</text>
<text x="223.2" y="89.4">R26</text>
<text x="256.2" y="87.6">R49</text>
<text x="256.2" y="89.2">R50</text>
<text x="37" y="105.7">R4</text>
<text x="46.7" y="105.7">R14</text>
<text x="77.1" y="111.5">R5</text>
<text x="80.2" y="110.5">R6</text>
<text x="216.8" y="135.1">R42</text>
<text x="229.3" y="133.9">R29</text>
<text x="235.6" y="133.9">R32</text>
<text x="216.8" y="140.2">R33</text>
<text x="263.8" y="138.4">R21</text>
<text x="263.8" y="140.2">R22</text>
<text x="54.3" y="152.9">R15</text>
<text x="92.4" y="159.3">R20</text>
<text x="94.9" y="161.6">R18</text>
<text x="33.9" y="162.3">R17</text>
<text x="91.1" y="167.7">R28</text>
<text x="54.3" y="170.7">R16</text>
<text x="91.1" y="172.7">R19</text>
<text x="86" y="182.1">R27</text>
</g>
<g font-size=".8" fill="#006464">
<text x="251.2" y="34.3" transform="rotate(-90 251.2 34.3)">CC</text>
<text x="244.9" y="82.6" transform="rotate(-90 244.9 82.6)">CC</text>
<text x="252.5" y="133.4" transform="rotate(-90 252.5 133.4)">CC</text>
</g>
</svg>
